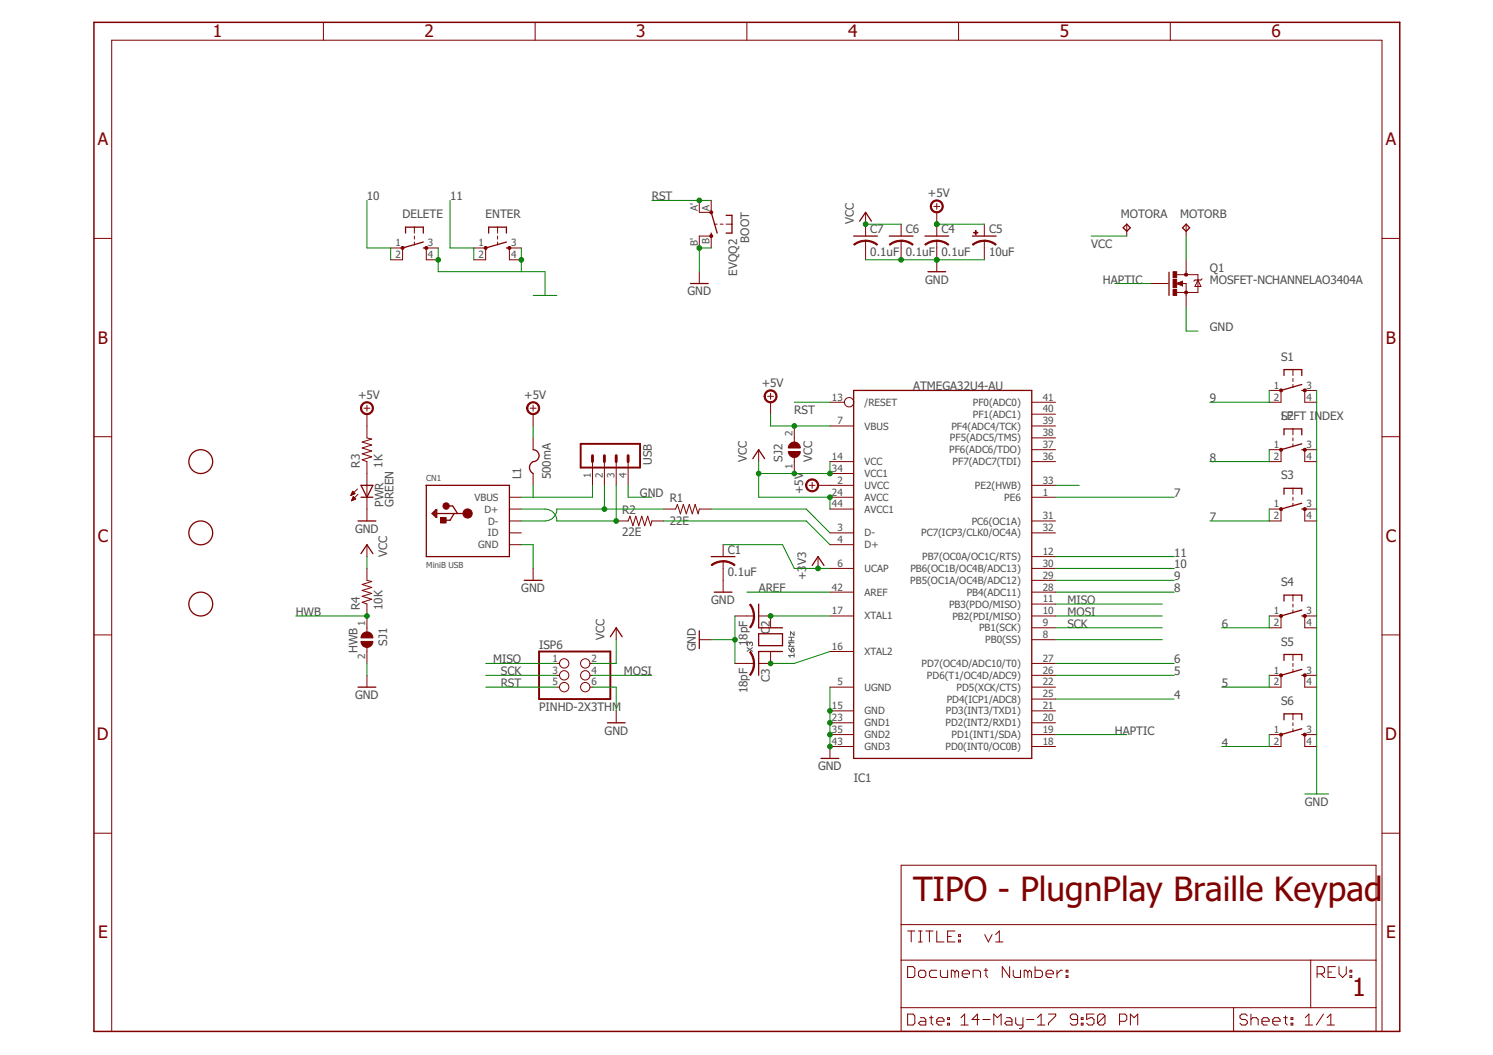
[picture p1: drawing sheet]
<svg xmlns="http://www.w3.org/2000/svg" width="297mm" height="210mm" viewBox="0 0 297 210" stroke-linecap="round" stroke-linejoin="round" font-family="sans-serif">
<g fill="none" stroke="#505050" stroke-width=".2">
<path d="M148.6 128.9l1.1 .7M149.2 128l-.2-.2-.4 .2v.3l.2 .2M149.2 128l.2-.2 .3 .2v.3l-.2 .2M149.2 128v.1M149.7 128.9l-1.1 .7M156.9 128.9l.5 .8M156.9 127.5h1.1M156.9 126.8h1.1M157.4 129.1l.4-.2 .2 .2v.4l-.2 .2h-.4zM157.4 126.8v.7M158 130.4h-1.1l.4 .4M158 125.7v.7l-.7-.7v.7"/>
<path d="M158 130v.8M158 127.9h-1.1l.4 .3-.4 .4h1.1"/>
</g>
<g fill="none" stroke="#800000" stroke-width=".2">
<path d="M64.3 4.4v3.6M106.5 4.4v3.6M148.6 4.4v3.6M190.7 4.4v3.6M232.8 4.4v3.6M139.1 39.9v2.3h2.4v-2.3M18.7 47.4h3.5M77.7 49.3h2.4v2.4h-2.4M82.4 45.2v1.2M82.4 47v.6M82.4 48.2v.5M87.2 49.3h-2.4v2.4h2.4"/>
<path d="M94.3 49.3h2.3v2.4h-2.3M99 45.2v1.2M99 47v.6M99 48.2v.5M103.7 49.3h-2.4v2.4h2.4M139.1 49.3v-2.3h2.4v2.3M139.1 54.1v2.3M142.1 44.6h.6M143.3 44.6h.6M144.5 44.6h1.1M172.2 42.2v4.8M172.2 47.9v3.8"/>
<path d="M179.3 44.6v2.4M179.3 47.9v3.8M185.8 41.1h1.2M186.4 40.5v1.2M186.4 42.2v4.8M186.4 47.9v6.2M195.8 44.6v2.4M195.8 47.9v3.8M224.2 44.6v2.4M228.9 56.4h3.5M234.1 56.4l1.2-.5v1zM234.1 54.7h4.2v3.5h-4.2"/>
<path d="M235.1 56.4h.9v4.7M236 44.6v2.4M236 51.7v3M238.3 55.7l.6 1.3h-1.2zM239.2 55.5l-.3 .2h-1.2l-.2 .2M275 47.4h3.5M152.7 78.8h1.2M153.3 78.3v1.1M252.5 77.7h2.4v2.3h-2.4M257.2 73.5v1.2M257.2 75.3v.6M257.2 76.5v.6"/>
<path d="M262 77.7h-2.4v2.3h2.4M18.7 86.9h3.5M69.8 98.5h.2M69.9 98.4h.4M69.9 98.3h.6M70 99.6h.1M70 98.2h.6M70 99.5h.3M70 98h.5M70 99.4h.5M70.1 97.9h.3M70.1 99.3h.6"/>
<path d="M70.1 97.8h.2M70.1 99.1h.5M70.2 97.7l.4 .5-.8 .4zM70.2 99h.3M70.2 98.9h.2M70.3 98.8h.1M70.3 98.8l-.4 .8M70.3 98.8l.5 .5-.9 .3M71.1 97.3l-1.3 1.3M71.2 98.3l-1.3 1.3M72.4 81.2h1.2M73 80.6v1.2"/>
<path d="M73 82.4v4.7l1 .3-1.9 .5 1.9 .6-1.9 .6 1.9 .6-1.9 .6 1.9 .6-1.9 .6 .9 .3v11.9M101.3 98.9h2.4M105.5 81.2h1.2M106.1 80.6v1.2M106.1 82.4v2.4M106.1 87.1v2.4M106.1 94.2v2.4M117.9 91.8v4.8M120.2 91.8v4.8M122.6 91.8v4.8M125 91.8v4.8M150.9 89.5v2.3"/>
<path d="M153.3 80v2.4M158 84.8v3.1M158 91v3.2M161 96.6h1.2M161.6 96v1.2M162.8 96.6h7M165.1 98.9h4.7M165.1 91.8h4.7M165.1 80h2.9M165.1 84.8h4.7M165.1 94.2h4.7M205.3 98.9h4.7"/>
<path d="M205.3 91.8h4.7M205.3 96.6h4.7M205.3 80h4.7M205.3 82.4h4.7M205.3 84.8h4.7M205.3 87.1h4.7M205.3 89.5h4.7M252.5 89.5h2.4v2.3h-2.4M257.2 85.3v1.2M257.2 87.1v.6M257.2 88.3v.6M257.2 97.2v1.1"/>
<path d="M257.2 98.9v.6M262 89.5h-2.4v2.3h2.4M275 86.9h3.5M73 108.4v2.3M73 113.1v2.4l1 .2-1.9 .6 1.9 .6-1.9 .6 1.9 .6-1.9 .5 1.9 .6-1.9 .6 .9 .4v5.5M101.3 101.3h2.4M101.3 103.7h2.4M101.3 106h2.4M101.3 108.4h2.4M106.1 113.1v2.4M122.6 103.7h2.4l.3-1 .6 1.9 .6-1.9 .6 1.9 .6-1.9 .6 1.9 .6-1.9 .6 1.9 .2-.9h2.4M132.1 101.3h2.3l.4-.9 .6 1.8 .6-1.8 .5 1.8 .6-1.8 .6 1.8 .6-1.8 .6 1.8 .2-.9h2.4"/>
<path d="M143.9 108.4v2.3M143.9 111.7v6.1M162.8 110.7v2.4M165.1 101.3h4.7M165.1 106h4.7M165.1 117.8h4.7M165.1 113.1h4.7M165.1 108.4h4.7M205.3 103.7h4.7M205.3 106h4.7M205.3 117.8h4.7M205.3 113.1h4.7"/>
<path d="M205.3 115.5h4.7M205.3 110.7h4.7M252.5 101.3h2.4v2.4h-2.4M257.2 100.1v.6M257.2 118.4v1.2M262 101.3h-2.4v2.4h2.4M18.7 126.3h3.5M73 128.8v3.2M73 134.4v2.3M110.8 132h.5M110.8 134.4h.5M110.8 136.7h.5"/>
<path d="M117.4 132h.5M117.4 134.4h.5M117.4 136.7h.5M122.6 124.9v2.4M139.1 127.3h2.4M146.2 132h3.8M146.2 122.6h3.8M150.9 122.6h2.4v2.3M153.3 129.6v2.4h-2.4M165.1 136.7h4.7M165.1 122.6h4.7M165.1 129.6h4.7"/>
<path d="M205.3 132h4.7M205.3 134.4h4.7M205.3 136.7h4.7M205.3 127.3h4.7M205.3 122.6h4.7M205.3 120.2h4.7M205.3 124.9h4.7M205.3 139.1h4.7M252.5 134.4h2.4v2.3h-2.4M252.5 122.6h2.4v2.3h-2.4M257.2 120.2v.6M257.2 121.4v.6"/>
<path d="M257.2 130.2v1.2M257.2 132v.6M257.2 133.2v.6M262 134.4h-2.4v2.3h2.4M262 122.6h-2.4v2.3h2.4M275 126.3h3.5M122.6 141.4v2.4M165.1 141.4h4.7M165.1 143.8h4.7M165.1 146.2h4.7M169.8 148.5h-4.7v2.4M205.3 141.4h4.7"/>
<path d="M205.3 143.8h4.7M205.3 146.2h4.7M205.3 148.5h4.7M252.5 146.2h2.4v2.3h-2.4M257.2 142v1.2M257.2 143.8v.6M257.2 145v.6M262 146.2h-2.4v2.3h2.4M18.7 165.8h3.5M179.3 172.1h94.5v33.1h-94.5zM275 165.8h3.5M179.3 191h94.5"/>
<path d="M179.3 184h94.5M180.6 192.3h1.1l.3 .4v1.4l-.3 .4h-1.1zM180.6 185.2h1.4M181.3 185.2v2.2M182.7 193.4l.4-.4h.7l.4 .4v.7l-.4 .4h-.7l-.4-.4zM182.7 185.2h.8M182.7 187.4h.8M183.1 185.2v2.2M184.2 185.2h1.4M184.9 185.2v2.2M186.4 185.2v2.2h1.4M186.4 193h-1.1l-.4 .4v.7l.4 .4h1.1"/>
<path d="M187.1 193v1.1l.4 .4h1v-1.5M188.5 186.3h.8M190 193.4l.4-.4 .3 .4v1.1M190 185.2h-1.5v2.2h1.5M190 193.4l-.4-.4h-.3v1.5M190 193.4v1.1M190.7 185.9h.4v.4h-.4zM190.7 187h.4v.4h-.4zM191.4 193.8h1.5v-.4l-.4-.4h-.7l-.4 .4v.7l.4 .4h.7M193.6 194.5v-1.5h1.1l.4 .4v1.1M195.8 193h.7M195.9 185.9l.7 1.5 .8-1.5"/>
<path d="M196.2 192.7v1.4l.3 .4M198.1 187.4h1.4M198.1 185.9l.7-.7v2.2M200.9 192.3v2.2l-1.5-2.2v2.2M201.6 193v1.1l.4 .4h1v-1.5M204.5 193.4l-.4-.4h-.3v1.5M204.5 193.4v1.1M204.5 193.4l.4-.4 .3 .4v1.1M205.9 192.3v2.2h1.1l.4-.4v-.7l-.4-.4h-1.1M208.1 193.8h1.5v-.4l-.4-.4h-.7l-.4 .4v.7l.4 .4h.7M210.3 193v1.5M211.4 193h-.4l-.7 .8"/>
<path d="M212.1 194.1h.4v.4h-.4zM212.1 193h.4v.4h-.4zM260.8 191v9.5M262 193.8h1.1l.4-.4v-.7l-.4-.4h-1.1v2.2M262.8 193.8l.7 .7M264.2 193.4h.7M265.7 192.3h-1.5v2.2h1.5M266.4 192.3v1.5l.7 .7 .7-.7v-1.5M268.6 194.1h.3v.4h-.3zM268.6 193h.3v.4h-.3zM22.2 205.2v-197.2h252.8v197.2M179.3 200.5h94.5"/>
<path d="M180.6 201.8h1.1l.3 .3v1.5l-.3 .3h-1.1zM183.1 202.5h.7l.4 .3v1.1h-1.1l-.4-.3 .4-.4h1.1M184.9 202.5h.7M185.3 202.1v1.5l.3 .3M186.4 203.2h1.4v-.4l-.3-.3h-.8l-.3 .3v.8l.3 .3h.8M188.5 203.6h.4v.3h-.4zM188.5 202.5h.4v.3h-.4zM191.2 203.9h1.4M191.2 202.5l.7-.7v2.1M194.8 202.8h-1.4l1.1-1v2.1M195.5 202.8h1.5M197.7 203.9v-2.1l.7 .7 .8-.7v2.1"/>
<path d="M200.3 202.5h.7l.3 .3v1.1h-1l-.4-.3 .4-.4h1M202.1 202.5v1.1l.3 .3h1.1M203.5 202.5v1.8l-.3 .4h-.4M204.2 202.8h1.5M206.4 203.9h1.5M206.4 202.5l.7-.7v2.1M208.6 201.8h1.4v.3l-1.4 1.5v.3M214.4 202.8h-1.1l-.4-.3v-.4l.4-.3h.7l.4 .3v1.5l-.4 .3h-.7l-.4-.3M215.1 203.6h.4v.3h-.4zM215.1 202.5h.4v.3h-.4zM217.7 201.8h-1.5v1l.7-.3h.4l.4 .3v.8l-.4 .3h-.7l-.4-.3M219.8 202.1v1.5l-.3 .3h-.8l-.3-.3"/>
<path d="M219.8 202.1l-.3-.3h-.8l-.3 .3v1.5M219.8 202.1l-1.4 1.5M222.7 203.2h1.1l.4-.4v-.7l-.4-.3h-1.1v2.1M224.9 203.9v-2.1l.7 .7 .8-.7v2.1M245.4 200.5v4.7M248.2 202.1l-.4-.3h-.7l-.4 .3v.4l.4 .3h.7l.4 .4v.4l-.4 .3h-.7l-.4-.3M248.9 202.8l.3-.3h.8l.3 .3v1.1M248.9 201.8v2.1M251.1 203.2h1.4v-.4l-.4-.3h-.7l-.3 .3v.8l.3 .3h.7M253.2 203.2h1.5v-.4l-.4-.3h-.7l-.4 .3v.8l.4 .3h.7M255.4 202.5h.7M255.8 202.1v1.5l.3 .3"/>
<path d="M256.9 203.6h.3v.3h-.3zM256.9 202.5h.3v.3h-.3zM259.7 203.9h1.4M259.7 202.5l.7-.7v2.1M263.3 201.8l-1.4 2.1M264 203.9h1.5M264 202.5l.8-.7v2.1"/>
<circle cx="168.9" cy="80" r=".93"/>
<circle cx="112.2" cy="136.7" r=".93"/>
<circle cx="112.2" cy="134.4" r=".93"/>
<circle cx="112.2" cy="132" r=".93"/>
<circle cx="116.4" cy="134.4" r=".93"/>
<circle cx="116.4" cy="136.7" r=".93"/>
<circle cx="116.4" cy="132" r=".93"/>
</g>
<path d="M115.5 88.3h11.8v4.7h-11.8zM107.3 129.6h14.1v9.5h-14.1z" fill="none" stroke="#800000" stroke-width=".38"/>
<g fill="#800000" stroke="#800000" stroke-width=".2">
<path d="M105.2 80.3a1.3 1.3 0 0 1 2 .3 1.3 1.3 0 0 1-.8 1.9 1.3 1.3 0 0 1-1.6-1.3h.2a1.06 1.06 0 0 1 1.5-1 1.06 1.06 0 0 1 .3 1.8 1.06 1.06 0 0 1-1.7-.5l-.1-.3h-.2z" fill-rule="evenodd"/>
<path d="M143.9 111.5l1.2 .3 1.1 .6-.1 .2-1.3-.7-.9-.1z" fill-rule="evenodd"/>
<path d="M141.5 112.4l1.1-.6 1.3-.2v.2l-1.4 .3-.9 .4z" fill-rule="evenodd"/>
<path d="M152.4 77.9a1.29 1.29 0 0 1 2 .3 1.29 1.29 0 0 1-.8 1.9 1.29 1.29 0 0 1-1.6-1.3h.3a1.06 1.06 0 0 1 1.4-.9 1.06 1.06 0 0 1 .3 1.7 1.06 1.06 0 0 1-1.7-.5v-.3h-.3z" fill-rule="evenodd"/>
<path d="M186.4 47.8l1.2 .2 1.2 .6-.2 .2-1.3-.7-.9-.1z" fill-rule="evenodd"/>
<path d="M184 48.6l1.1-.6 1.3-.2v.2l-1.4 .3-.9 .5z" fill-rule="evenodd"/>
<path d="M195.8 47.8l1.3 .2 1.1 .6-.1 .2-1.3-.7-1-.1z" fill-rule="evenodd"/>
<path d="M193.5 48.6l1.1-.6 1.2-.2v.2l-1.4 .3-.8 .5z" fill-rule="evenodd"/>
<path d="M185.5 40.2a1.29 1.29 0 0 1 2 .2 1.29 1.29 0 0 1-.8 1.9 1.29 1.29 0 0 1-1.6-1.2h.2a1.06 1.06 0 0 1 1.5-1 1.06 1.06 0 0 1 .3 1.7 1.06 1.06 0 0 1-1.7-.5l-.1-.2h-.2z" fill-rule="evenodd"/>
<path d="M72.1 80.3a1.29 1.29 0 0 1 2 .3 1.29 1.29 0 0 1-.8 1.9 1.29 1.29 0 0 1-1.6-1.3h.2a1.06 1.06 0 0 1 1.5-1 1.06 1.06 0 0 1 .3 1.8 1.06 1.06 0 0 1-1.7-.5l-.1-.3h-.2z" fill-rule="evenodd"/>
<path d="M149.9 122.6h.2v.7l-.4 1-.4 .6-.2-.1 .5-.8z" fill-rule="evenodd"/>
<path d="M149.1 120.3l.2-.1 .4 .6 .4 1v.8h-.2l-.3-1.4z" fill-rule="evenodd"/>
<path d="M149.9 132h.2v.8l-.4 .9-.4 .7-.2-.2 .5-.8z" fill-rule="evenodd"/>
<path d="M149.1 129.8l.2-.2 .4 .7 .4 .9v.8h-.2l-.3-1.4z" fill-rule="evenodd"/>
<path d="M179.3 47.8l1.3 .2 1.1 .6-.2 .2-1.2-.7-1-.1z" fill-rule="evenodd"/>
<path d="M176.9 48.6l1.1-.6 1.3-.2v.2l-1.4 .3-.8 .5z" fill-rule="evenodd"/>
<path d="M172.2 47.8l1.3 .2 1.1 .6-.1 .2-1.3-.7-1-.1z" fill-rule="evenodd"/>
<path d="M169.8 48.6l1.2-.6 1.2-.2v.2l-1.4 .3-.8 .5z" fill-rule="evenodd"/>
<path d="M71.8 127.6h2.4a1.19 1.19 0 0 1-1.2 1.2 1.19 1.19 0 0 1-1.2-1.2z" fill-rule="evenodd"/>
<path d="M72.2 126a1.18 1.18 0 0 1 1.3-.2 1.18 1.18 0 0 1 .7 1.1h-2.4z" fill-rule="evenodd"/>
<path d="M160.7 95.7a1.3 1.3 0 0 1 2 .2 1.3 1.3 0 0 1-.8 1.9 1.3 1.3 0 0 1-1.6-1.2h.2a1.06 1.06 0 0 1 1.5-1 1.06 1.06 0 0 1 .3 1.7 1.06 1.06 0 0 1-1.8-.5v-.2h-.2z" fill-rule="evenodd"/>
<path d="M157.2 88.2a1.18 1.18 0 0 1 1.3-.2 1.18 1.18 0 0 1 .7 1.1h-2.4z" fill-rule="evenodd"/>
<path d="M156.8 89.8h2.4a1.19 1.19 0 0 1-1.2 1.2 1.19 1.19 0 0 1-1.2-1.2z" fill-rule="evenodd"/>
<path d="M254.7 77.4h.4l.1 .3-.1 .2h-.4z" fill-rule="evenodd"/>
<path d="M254.7 89.3h.4l.1 .2-.1 .2h-.4z" fill-rule="evenodd"/>
<path d="M254.7 101.1h.4l.1 .2-.1 .2h-.4z" fill-rule="evenodd"/>
<path d="M254.7 122.3h.4l.1 .3-.1 .2h-.4z" fill-rule="evenodd"/>
<path d="M254.7 134.1h.4l.1 .3-.1 .2h-.4z" fill-rule="evenodd"/>
<path d="M254.7 145.9h.4l.1 .3-.1 .2h-.4z" fill-rule="evenodd"/>
<path d="M235.8 58l.2-.1 .2 .1v.4h-.4z" fill-rule="evenodd"/>
<path d="M79.9 49.1h.4v.5h-.4l-.1-.3z" fill-rule="evenodd"/>
<path d="M84.6 49.1h.4l.1 .2-.1 .3h-.4l-.1-.3z" fill-rule="evenodd"/>
<path d="M96.4 49.1h.4v.5h-.4l-.1-.3z" fill-rule="evenodd"/>
<path d="M101.1 49.1h.5l.1 .2-.1 .3h-.5z" fill-rule="evenodd"/>
<circle cx="141.5" cy="42.2" r=".3"/>
<circle cx="141.5" cy="47" r=".3"/>
<circle cx="93" cy="102.2" r=".93"/>
<circle cx="88.8" cy="100.7" r=".64"/>
<circle cx="259.6" cy="77.7" r=".31"/>
<circle cx="259.6" cy="89.5" r=".31"/>
<circle cx="259.6" cy="101.3" r=".31"/>
<circle cx="259.6" cy="122.5" r=".31"/>
<circle cx="259.6" cy="134.4" r=".31"/>
<circle cx="259.6" cy="146.2" r=".31"/>
<circle cx="236" cy="54.6" r=".31"/>
</g>
<g fill="none" stroke="#800000" stroke-width=".25">
<path d="M80.7 46.4v-1.2h3.5v1.2M84.2 49.3h.6M84.2 48.2l-4.1 1.1M97.2 46.4v-1.2h3.6v1.2M100.8 49.3h.5M100.8 48.2l-4.2 1.1M137.4 56.4h3.5M141.5 46.4v.6M141.5 42.2l1.2 4.2M144.5 42.8h1.1v3.6h-1.1M169.8 47h4.8M171 44l1.2-1.8 1.2 1.8"/>
<path d="M176.9 47h4.8M184 47h4.7M184.6 54.1h3.6M193.5 47h4.7M223.5 45.3l.7-.7 .7 .7-.7 .7zM232.6 54.2v4.6M236 44.6l.7 .7-.7 .7-.7-.7zM169.8 77.7h35.5v73.2h-35.5zM255.5 74.7v-1.2h3.5v1.2M259 77.7h.6M259 76.5l-4.1 1.2M71.8 96.6h2.4l-1.2 2.3z"/>
<path d="M71.8 98.9h2.4M84.8 96.6h16.5v14.1h-16.5v-14.1M106.1 89.5a1.19 1.19 0 0 1 1.2 1.2 1.19 1.19 0 0 1-1.2 1.1 1.33 1.33 0 0 0-.8 1.2 1.33 1.33 0 0 0 .8 1.2M149.8 91.2l1.1-1.7 1.2 1.7M255.5 86.5v-1.2h3.5v1.2M255.5 98.3v-1.1h3.5v1.1M259 89.5h.6M259 88.3l-4.1 1.2M71.2 103.7h3.6M71.8 110.2l1.2-1.8 1.2 1.8M86 102.2l.7-.8h.2v1.5h-.2zM86.1 102.2l.4-.4v.7l-.2-.3"/>
<path d="M86.7 101.4v1.3M86.9 102.2h6.1M89.1 100.7h1l.9 1.5M90.3 102.2l-.7 1.3h-1.2M104.3 115.5h3.5M141.5 110.7h4.7M142.1 117.8h3.5M161.6 112.5l1.2-1.8 1.1 1.8M255.5 119.6v-1.2h3.5v1.2M259 101.3h.6M259 100.1l-4.1 1.2M71.2 136.7h3.6"/>
<path d="M121.4 126.7l1.2-1.8 1.2 1.8M139.1 125.5v3.5M150.9 120.2v4.7h4.8M150.9 126.1h4.8v2.4h-4.8zM155.7 129.6h-4.8v4.8M255.5 131.4v-1.2h3.5v1.2M259 122.6h.6M259 121.4l-4.1 1.2M259 134.4h.6M259 133.2l-4.1 1.2M120.8 143.8h3.6M163.3 150.9h3.6"/>
<path d="M255.5 143.2v-1.2h3.5v1.2M259 146.2h.6M259 145l-4.1 1.2"/>
<circle cx="39.9" cy="91.8" r="2.37"/>
<circle cx="39.9" cy="106" r="2.37"/>
<circle cx="39.9" cy="120.2" r="2.37"/>
</g>
<g fill="#800000" stroke="#800000" stroke-width=".2">
<path d="M193.7 46.2h.9v.2h-.9z"/>
<path d="M194.1 45.9h.1v.8h-.1z"/>
<path d="M87.7 103h1.1v1.1h-1.1z"/>
<path d="M233.4 57.6h.7v1.2h-.7z"/>
<path d="M233.4 54.1h.7v1.1h-.7z"/>
<path d="M233.4 55.6h.7v1.6h-.7z"/>
</g>
<path d="M18.7 4.4h259.8v200.8h-259.8zM235.1 56.2l-.8 .2 .8 .2v-.2h-.2" fill="none" stroke="#800000" stroke-width=".3"/>
<path d="M117.9 90.7v1.1M120.2 90.7v1.1M122.6 90.7v1.1M125 90.7v1.1" fill="none" stroke="#800000" stroke-width=".57"/>
<g fill="none" stroke="#008000" stroke-width=".2">
<path d="M73 39.9v9.4h4.7v2.4M89.5 39.9v9.4h4.8v2.4M129.7 39.9h11.8M87.2 49.3v4.8h21.2v4.7M103.7 49.3v4.8M106.1 58.8h4.7M141.5 49.3h-2.4v4.8M172.2 51.7h23.6M172.2 44.6h7.1M186.4 44.6h9.4M217.1 47h7.1M221.8 56.4h7.1"/>
<path d="M236 47v4.7M236 61.1v4.8h2.3M252.5 77.7v2.3h-11.8M262 77.7v80.3M106.1 84.8v2.3M106.1 96.6v2.3M117.9 96.6v2.3h-14.2M120.2 96.6v4.7M122.6 96.6v7.1h-11.8a2.36 2.36 0 0 0-2.4-2.4h-4.7M125 96.6v2.3h4.7M150.9 91.8v7.1h14.2v2.4M153.3 82.4v2.4h11.8"/>
<path d="M158 80h7.1M165.1 91.8v2.4h-14.2M210 98.9h23.6M210 96.6h4.7M252.5 89.5v2.3h-11.8M73 110.7v2.4M103.7 108.4h2.4v4.7M132.1 101.3h-21.3a2.36 2.36 0 0 1-2.4 2.4h-4.7M132.1 103.7h28.3l4.7 4.7M141.5 101.3h18.9l4.7 4.7M143.9 108.4h11.8l2.3 4.7h7.1M148.6 117.8h16.5"/>
<path d="M210 113.1h23.6M210 117.8h23.6M210 115.5h23.6M210 110.7h23.6M252.5 101.3v2.4h-11.8M58.8 122.6h14.2M73 132v2.4M96.6 136.7h14.2M96.6 134.4h14.2M96.6 132h14.2M117.9 136.7h4.7v4.7M117.9 134.4h11.8"/>
<path d="M122.6 127.3v4.7h-4.7M141.5 127.3h4.7M146.2 122.6v9.4M153.3 122.6h11.8M165.1 136.7v11.8M165.1 129.6l-7.1 2.4h-4.7M210 127.3h21.2M210 134.4h23.6M210 122.6h21.2M210 132h23.6M210 120.2h21.2M210 124.9h21.2"/>
<path d="M210 139.1h23.6M252.5 134.4v2.3h-9.4M252.5 122.6v2.3h-9.4M210 146.2h14.2M252.5 146.2v2.3h-9.4M259.6 158h4.7"/>
</g>
<g fill="#008000" stroke="#008000" stroke-width=".2">
<circle cx="165.1" cy="141.4" r=".47"/>
<circle cx="165.1" cy="143.8" r=".47"/>
<circle cx="165.1" cy="146.2" r=".47"/>
<circle cx="165.1" cy="148.5" r=".47"/>
<circle cx="146.2" cy="127.3" r=".47"/>
<circle cx="186.4" cy="51.7" r=".47"/>
<circle cx="179.3" cy="51.7" r=".47"/>
<circle cx="139.1" cy="49.3" r=".47"/>
<circle cx="87.2" cy="51.7" r=".47"/>
<circle cx="103.7" cy="51.7" r=".47"/>
<circle cx="186.4" cy="44.6" r=".47"/>
<circle cx="158" cy="84.8" r=".47"/>
<circle cx="139.1" cy="39.9" r=".47"/>
<circle cx="153.3" cy="132" r=".47"/>
<circle cx="153.3" cy="122.6" r=".47"/>
<circle cx="73" cy="122.6" r=".47"/>
<circle cx="162.8" cy="113.1" r=".47"/>
<circle cx="120.2" cy="101.3" r=".47"/>
<circle cx="165.1" cy="94.2" r=".47"/>
<circle cx="158" cy="94.2" r=".47"/>
<circle cx="165.1" cy="98.9" r=".47"/>
<circle cx="150.9" cy="94.2" r=".47"/>
<circle cx="172.2" cy="44.6" r=".47"/>
<circle cx="122.6" cy="103.7" r=".47"/>
</g>
<text font-size="6.7" fill="#800000" x="181.7" y="179.2">TIPO - PlugnPlay Braille Keypad</text>
<text font-size="5" fill="#800000" x="269" y="198.1">1</text>
<g font-size="3.4" fill="#800000">
<text x="42.4" y="7.4">1</text>
<text x="84.5" y="7.4">2</text>
<text x="126.6" y="7.4">3</text>
<text x="168.7" y="7.4">4</text>
<text x="210.8" y="7.4">5</text>
<text x="253" y="7.4">6</text>
<text x="19.4" y="28.9">A</text>
<text x="275.7" y="28.9">A</text>
<text x="19.5" y="68.4">B</text>
<text x="275.7" y="68.4">B</text>
<text x="19.4" y="107.8">C</text>
<text x="275.7" y="107.8">C</text>
<text x="19.3" y="147.3">D</text>
<text x="275.6" y="147.3">D</text>
<text x="19.5" y="186.7">E</text>
<text x="275.8" y="186.7">E</text>
</g>
<g font-size="2.3" fill="#505050">
<text x="73" y="39.9">10</text>
<text x="89.5" y="39.9">11</text>
<text x="129.7" y="39.9">RST</text>
<text x="184.6" y="39.3">+5V</text>
<text x="80.1" y="43.4">DELETE</text>
<text x="96.6" y="43.4">ENTER</text>
<text x="169.8" y="44.6" transform="rotate(-90 169.8 44.6)">VCC</text>
<text x="173.2" y="46.4">C7</text>
<text x="180.2" y="46.4">C6</text>
<text x="187.3" y="46.4">C4</text>
<text x="196.8" y="46.4">C5</text>
<text x="223" y="43.4">MOTORA</text>
<text x="234.8" y="43.4">MOTORB</text>
<text x="149.1" y="48.3" transform="rotate(-90 149.1 48.3)">BOOT</text>
<text x="173.2" y="50.9">0.1uF</text>
<text x="180.2" y="50.9">0.1uF</text>
<text x="187.3" y="50.9">0.1uF</text>
<text x="196.8" y="50.9">10uF</text>
<text x="217.1" y="49.3">VCC</text>
<text x="136.8" y="58.8">GND</text>
<text x="146.7" y="54.8" transform="rotate(-90 146.7 54.8)">EVQQ2</text>
<text x="184.1" y="56.4">GND</text>
<text x="219.4" y="56.4">HAPTIC</text>
<text x="240.7" y="56.4">MOSFET-NCHANNELAO3404A</text>
<text x="240.7" y="54.1">Q1</text>
<text x="240.7" y="65.9">GND</text>
<text x="254.9" y="71.8">S1</text>
<text x="151.5" y="77.1">+5V</text>
<text x="181.7" y="77.7">ATMEGA32U4-AU</text>
<text x="71.2" y="79.4">+5V</text>
<text x="104.3" y="79.4">+5V</text>
<text x="158" y="82.4">RST</text>
<text x="240.7" y="80">9</text>
<text x="254.9" y="83.6">LEFT INDEX</text>
<text x="254.9" y="83.6">S2</text>
<text x="71.6" y="93" transform="rotate(-90 71.6 93)">R3</text>
<text x="76.1" y="93" transform="rotate(-90 76.1 93)">1K</text>
<text x="103.7" y="95.4" transform="rotate(-90 103.7 95.4)">L1</text>
<text x="109.6" y="95.4" transform="rotate(-90 109.6 95.4)">500mA</text>
<text x="129.7" y="92.5" transform="rotate(-90 129.7 92.5)">USB</text>
<text x="148.6" y="91.8" transform="rotate(-90 148.6 91.8)">VCC</text>
<text x="155.7" y="91.8" transform="rotate(-90 155.7 91.8)">SJ2</text>
<text x="161.6" y="91.8" transform="rotate(-90 161.6 91.8)">VCC</text>
<text x="240.7" y="91.8">8</text>
<text x="254.9" y="95.4">S3</text>
<text x="76.3" y="100.8" transform="rotate(-90 76.3 100.8)">PWR</text>
<text x="78.3" y="100.8" transform="rotate(-90 78.3 100.8)">GREEN</text>
<text x="127.3" y="98.9">GND</text>
<text x="133.2" y="99.9">R1</text>
<text x="159.8" y="98.3" transform="rotate(-90 159.8 98.3)">+5V</text>
<text x="233.6" y="98.9">7</text>
<text x="70.6" y="106">GND</text>
<text x="123.8" y="106.7">22E</text>
<text x="123.8" y="102.3">R2</text>
<text x="133.2" y="104.4">22E</text>
<text x="240.7" y="103.7">7</text>
<text x="77" y="110.7" transform="rotate(-90 77 110.7)">VCC</text>
<text x="144.8" y="110.1">C1</text>
<text x="160.4" y="112.5" transform="rotate(-90 160.4 112.5)">V3</text>
<text x="233.6" y="113.1">10</text>
<text x="233.6" y="110.7">11</text>
<text x="103.7" y="117.8">GND</text>
<text x="144.8" y="114.6">0.1uF</text>
<text x="150.9" y="117.8">AREF</text>
<text x="160.4" y="115.5" transform="rotate(-90 160.4 115.5)">+3</text>
<text x="233.6" y="117.8">8</text>
<text x="233.6" y="115.5">9</text>
<text x="254.9" y="116.6">S4</text>
<text x="58.8" y="122.5">HWB</text>
<text x="71.6" y="121.4" transform="rotate(-90 71.6 121.4)">R4</text>
<text x="76.1" y="121.4" transform="rotate(-90 76.1 121.4)">10K</text>
<text x="141.5" y="120.2">GND</text>
<text x="153.2" y="124.8" transform="rotate(-90 153.2 124.8)">2</text>
<text x="212.4" y="122.5">MOSI</text>
<text x="212.4" y="120.2">MISO</text>
<text x="212.4" y="124.9">SCK</text>
<text x="243.1" y="124.9">6</text>
<text x="71.1" y="129.9" transform="rotate(-90 71.1 129.9)">HWB</text>
<text x="77" y="128.4" transform="rotate(-90 77 128.4)">SJ1</text>
<text x="98.1" y="132">MISO</text>
<text x="107.3" y="129">ISP6</text>
<text x="120.2" y="127.3" transform="rotate(-90 120.2 127.3)">VCC</text>
<text x="138.4" y="129.6" transform="rotate(-90 138.4 129.6)">GND</text>
<text x="148.7" y="128.5" transform="rotate(-90 148.7 128.5)">18pF</text>
<text x="153.2" y="126.2" transform="rotate(-90 153.2 126.2)">C</text>
<text x="233.6" y="132">6</text>
<text x="254.9" y="128.5">S5</text>
<text x="99.6" y="136.7">RST</text>
<text x="99.6" y="134.4">SCK</text>
<text x="124.1" y="134.4">MOSI</text>
<text x="148.7" y="138" transform="rotate(-90 148.7 138)">18pF</text>
<text x="153.2" y="135.6" transform="rotate(-90 153.2 135.6)">C3</text>
<text x="233.6" y="134.4">5</text>
<text x="243.1" y="136.7">5</text>
<text x="70.6" y="139.1">GND</text>
<text x="107.3" y="141.4">PINHD-2X3THM</text>
<text x="233.6" y="139.1">4</text>
<text x="254.9" y="140.3">S6</text>
<text x="120.3" y="146.2">GND</text>
<text x="221.8" y="146.2">HAPTIC</text>
<text x="243.1" y="148.5">4</text>
<text x="162.8" y="153.3">GND</text>
<text x="169.8" y="155.6">IC1</text>
<text x="259.6" y="160.3">GND</text>
</g>
<g font-size="2" fill="#505050">
<text x="138.8" y="41.9" transform="rotate(-90 138.8 41.9)">A'</text>
<text x="141.2" y="41.9" transform="rotate(-90 141.2 41.9)">A</text>
<text x="78.7" y="49">1</text>
<text x="78.7" y="51.4">2</text>
<text x="85.1" y="49">3</text>
<text x="85.1" y="51.4">4</text>
<text x="95.2" y="49">1</text>
<text x="95.2" y="51.4">2</text>
<text x="101.7" y="49">3</text>
<text x="101.7" y="51.4">4</text>
<text x="138.8" y="48.9" transform="rotate(-90 138.8 48.9)">B'</text>
<text x="141.2" y="48.5" transform="rotate(-90 141.2 48.5)">B</text>
<text x="253.5" y="77.3">1</text>
<text x="259.9" y="77.3">3</text>
<text x="165.5" y="79.7">13</text>
<text x="172" y="80.7">/RESET</text>
<text x="193.6" y="80.7">PF0(ADC0)</text>
<text x="193.6" y="83.1">PF1(ADC1)</text>
<text x="207.4" y="79.7">41</text>
<text x="207.4" y="82.1">40</text>
<text x="253.5" y="79.7">2</text>
<text x="259.9" y="79.7">4</text>
<text x="157.7" y="86.8" transform="rotate(-90 157.7 86.8)">2</text>
<text x="166.6" y="84.4">7</text>
<text x="172" y="85.5">VBUS</text>
<text x="189" y="87.8">PF5(ADC5/TMS)</text>
<text x="189.3" y="85.5">PF4(ADC4/TCK)</text>
<text x="207.4" y="84.4">39</text>
<text x="207.4" y="86.8">38</text>
<text x="207.4" y="89.2">37</text>
<text x="253.5" y="89.2">1</text>
<text x="259.9" y="89.2">3</text>
<text x="117.6" y="95.1" transform="rotate(-90 117.6 95.1)">1</text>
<text x="119.9" y="95.1" transform="rotate(-90 119.9 95.1)">2</text>
<text x="122.3" y="95.1" transform="rotate(-90 122.3 95.1)">3</text>
<text x="124.6" y="95.1" transform="rotate(-90 124.6 95.1)">4</text>
<text x="157.7" y="93.3" transform="rotate(-90 157.7 93.3)">1</text>
<text x="165.5" y="91.5">14</text>
<text x="165.5" y="93.9">34</text>
<text x="172" y="92.6">VCC</text>
<text x="172" y="94.9">VCC1</text>
<text x="188.9" y="90.2">PF6(ADC6/TDO)</text>
<text x="189.5" y="92.6">PF7(ADC7(TDI)</text>
<text x="207.4" y="91.5">36</text>
<text x="253.5" y="91.5">2</text>
<text x="259.9" y="91.5">4</text>
<text x="94.4" y="99.6">VBUS</text>
<text x="96.4" y="102">D+</text>
<text x="165.5" y="98.6">24</text>
<text x="165.5" y="101">44</text>
<text x="166.6" y="96.2">2</text>
<text x="172" y="97.3">UVCC</text>
<text x="172" y="99.6">AVCC</text>
<text x="172" y="102">AVCC1</text>
<text x="194" y="97.3">PE2(HWB)</text>
<text x="199.8" y="99.6">PE6</text>
<text x="207.4" y="96.2">33</text>
<text x="207.4" y="98.6">1</text>
<text x="253.5" y="101">1</text>
<text x="259.9" y="101">3</text>
<text x="97.1" y="106.7">ID</text>
<text x="97.1" y="104.4">D-</text>
<text x="166.6" y="105.7">3</text>
<text x="172" y="106.7">D-</text>
<text x="183.3" y="106.7">PC7(ICP3/CLK0/OC4A)</text>
<text x="193.3" y="104.4">PC6(OC1A)</text>
<text x="207.4" y="105.7">32</text>
<text x="207.4" y="103.3">31</text>
<text x="253.5" y="103.3">2</text>
<text x="259.9" y="103.3">4</text>
<text x="95.2" y="109.1">GND</text>
<text x="166.6" y="108">4</text>
<text x="166.6" y="112.8">6</text>
<text x="172" y="109.1">D+</text>
<text x="172" y="113.8">UCAP</text>
<text x="181.1" y="113.8">PB6(OC1B/OC4B/ADC13)</text>
<text x="183.5" y="111.4">PB7(OC0A/OC1C/RTS)</text>
<text x="207.4" y="112.8">30</text>
<text x="207.4" y="110.4">12</text>
<text x="165.5" y="117.5">42</text>
<text x="172" y="118.5">AREF</text>
<text x="181.1" y="116.2">PB5(OC1A/OC4B/ADC12)</text>
<text x="192.3" y="118.5">PB4(ADC11)</text>
<text x="207.4" y="119.9">11</text>
<text x="207.4" y="117.5">28</text>
<text x="207.4" y="115.1">29</text>
<text x="72.7" y="124.6" transform="rotate(-90 72.7 124.6)">1</text>
<text x="165.5" y="122.2">17</text>
<text x="172" y="123.3">XTAL1</text>
<text x="188.8" y="120.9">PB3(PDO/MISO)</text>
<text x="189.5" y="123.3">PB2(PDI/MISO)</text>
<text x="194.8" y="125.6">PB1(SCK)</text>
<text x="207.4" y="122.2">10</text>
<text x="207.4" y="124.6">9</text>
<text x="253.5" y="122.2">1</text>
<text x="253.5" y="124.6">2</text>
<text x="259.9" y="122.2">3</text>
<text x="259.9" y="124.6">4</text>
<text x="72.7" y="131" transform="rotate(-90 72.7 131)">2</text>
<text x="109.9" y="131.7">1</text>
<text x="117.7" y="131.7">2</text>
<text x="165.5" y="129.3">16</text>
<text x="172" y="130.3">XTAL2</text>
<text x="196" y="128">PB0(SS)</text>
<text x="207.4" y="126.9">8</text>
<text x="207.4" y="131.7">27</text>
<text x="109.9" y="134">3</text>
<text x="109.9" y="136.4">5</text>
<text x="117.7" y="134">4</text>
<text x="117.7" y="136.4">6</text>
<text x="166.6" y="136.4">5</text>
<text x="172" y="137.4">UGND</text>
<text x="183.4" y="132.7">PD7(OC4D/ADC10/T0)</text>
<text x="184.4" y="135.1">PD6(T1/OC4D/ADC9)</text>
<text x="190.3" y="137.4">PD5(XCK/CTS)</text>
<text x="207.4" y="134">26</text>
<text x="207.4" y="136.4">22</text>
<text x="253.5" y="134">1</text>
<text x="253.5" y="136.4">2</text>
<text x="259.9" y="134">3</text>
<text x="259.9" y="136.4">4</text>
<text x="165.5" y="141.1">15</text>
<text x="165.5" y="143.5">23</text>
<text x="172" y="142.1">GND</text>
<text x="188.2" y="142.2">PD3(INT3/TXD1)</text>
<text x="188.4" y="139.8">PD4(ICP1/ADC8)</text>
<text x="207.4" y="138.7">25</text>
<text x="207.4" y="141.1">21</text>
<text x="207.4" y="143.5">20</text>
<text x="165.5" y="145.8">35</text>
<text x="165.5" y="148.2">43</text>
<text x="172" y="144.5">GND1</text>
<text x="172" y="146.9">GND2</text>
<text x="172" y="149.2">GND3</text>
<text x="188.1" y="149.2">PD0(INT0/OC0B)</text>
<text x="188.1" y="144.5">PD2(INT2/RXD1)</text>
<text x="189.3" y="146.9">PD1(INT1/SDA)</text>
<text x="207.4" y="145.8">19</text>
<text x="207.4" y="148.2">18</text>
<text x="253.5" y="145.8">1</text>
<text x="253.5" y="148.2">2</text>
<text x="259.9" y="145.8">3</text>
<text x="259.9" y="148.2">4</text>
</g>
<g font-size="1.7" fill="#505050">
<text x="84.8" y="95.6">CN1</text>
<text x="84.8" y="113.1">MiniB USB</text>
</g>
</svg>
